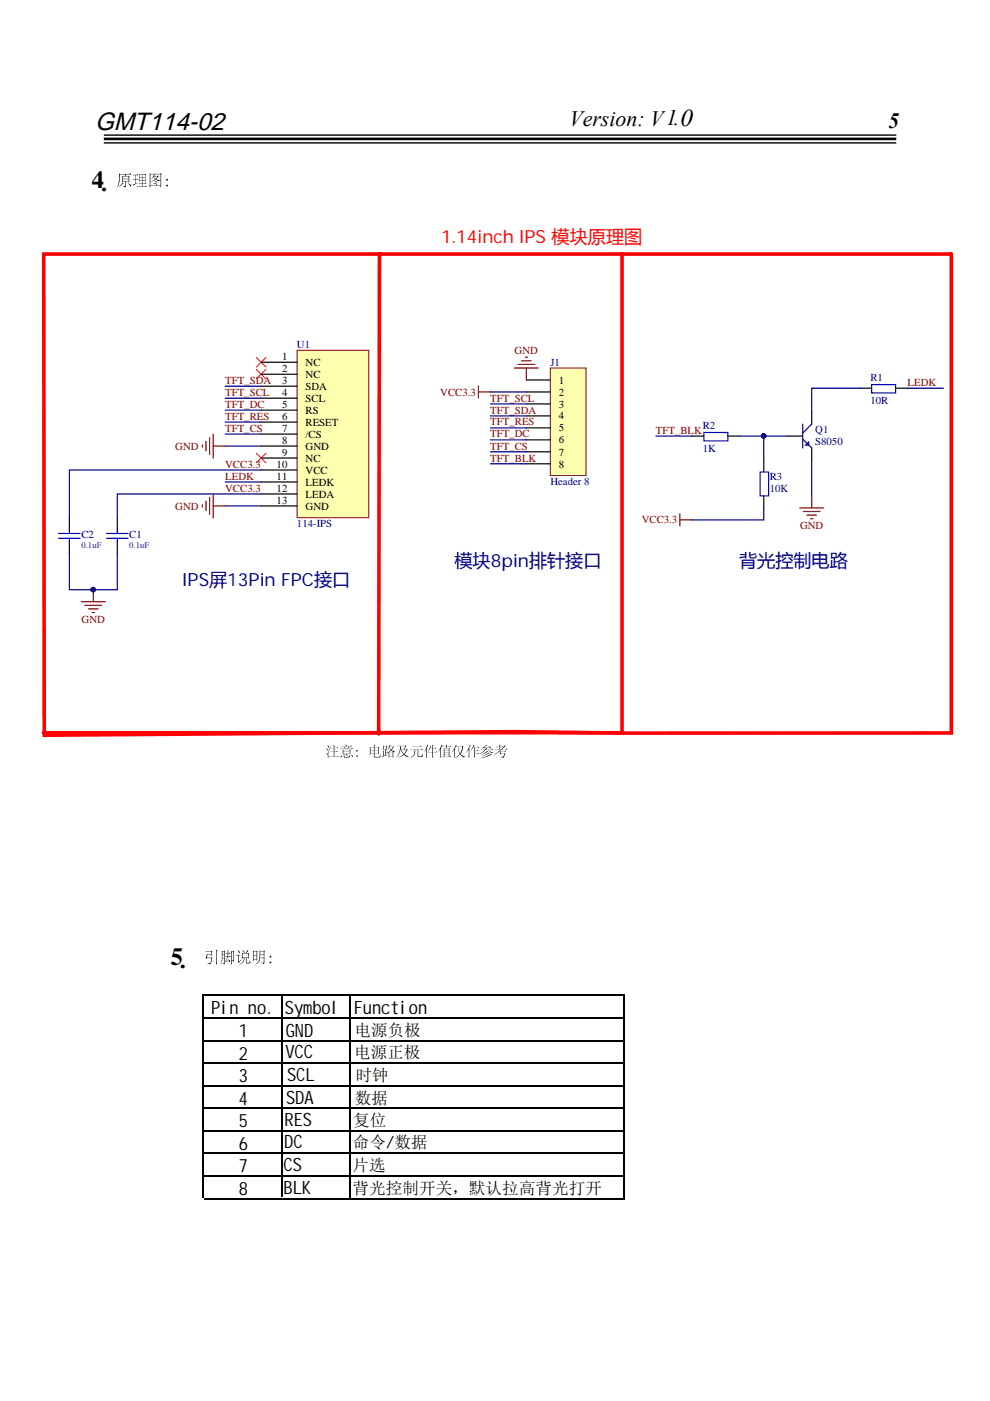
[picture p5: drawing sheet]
<svg xmlns="http://www.w3.org/2000/svg" width="210mm" height="297mm" viewBox="0 0 210 297" stroke-linecap="round" stroke-linejoin="round" font-family="sans-serif">
<path d="M22 29.4h168" fill="none" stroke="#000" stroke-width=".55"/>
<path d="M22 28.6h168M22 30.3h168" fill="none" stroke="#000" stroke-width=".3"/>
<g fill="#000">
<path d="M105.1 158.4h.8v-.6l.3 .2-.2 .4 .5-.2 .2 .2h-.7v.5h.3l.7-.9 .2 .1-.7 .8h.8l.1-.2 .2 .2h-1.2l-.5 .4h1.1l.1-.1 .2 .2h-1l-.1 .4 .8-.1 .1 .1-.1 .1a.66 .66 0 0 1-.5 .8l-.3-.3h.5l.2-.6-.8 .1-.2-.1 .3-.4h-.4l-1 .5 1.4-1h-1.3h-.1h1.1v-.5z"/>
<path d="M25.2 36.7v1.9l-.4 1.1 .2-.3 .3-.6 .1-1.8h1.1l-.1 .5h-.4l-.1-.2v1.3l.1-.1h.6v.9h-.6l.5 .3 .2-.2v-1l.7 .1v-1l.2-.1-.3-.2-.1 .2h-.7l.3-.4-.3-.1h1.4l-.3-.3-.2 .2h-2zM26 37.5h1.3v.4h-1.3zM26 38h1.3v.4h-1.3zM27.1 38.8l.7 .7v-.3zM26 38.7l-.7 1 .9-.8z"/>
<path d="M29.5 36.9v1.5l.6-.1v.5h-.7l.1 .2 .6-.1v.6h-1.1l.1 .1h2.1l-.3-.3-.1 .2h-.6v-.6h.8l-.2-.2-.1 .1h-.5v-.5h.6v.2l.1-.2v-1.2l.1-.1-.2-.1-.1 .1h-1.1zM30.2 37.1h.6v.6h-.6zM29.6 37.1h.5v.6h-.5zM30.2 37.7h.6v.6h-.6zM29.6 37.7h.5v.6h-.5zM28.2 37.1v.1h.5v.8h-.5v.1h.5v.9l-.6 .1 .2 .2 1.1-.6-.7 .2v-.8h.6l-.2-.2-.4 .1v-.8l.6-.1-.2-.2-.1 .2z"/>
<path d="M31.7 36.7v3l.2-.3h2.1v.3a.55 .55 0 0 0 .2-.7v-2l.1-.1-.2-.2-.1 .2h-2.1zM31.9 36.9h2.1v2.5h-2.1zM32.7 36.9l-.7 1.1 .6-.5 .3 .5-.9 .6 1-.6 .7 .4 .3-.1-.9-.3 .6-.6-.3-.2-.8 .1 .3-.2zM32.6 37.4h.8l-.4 .5zM32.7 38.3l.5 .4v-.2zM32.4 38.8l.9 .4-.3-.3z"/>
<path d="M35.3 38v.2h.2v-.2zM35.3 39.2v.3h.2v-.3z"/>
<path d="M70.6 157.9l.3 .6v-.3zM69.3 158.1l.5 .4v-.2zM69.1 158.7l.5 .4-.1-.2zM70 158.6h.8v.8h-.8h.8v1h-1.1l2.1 .1-.2-.2-.1 .1h-.6v-1h.7l-.2-.2-.1 .2h-.4v-.8h.8l-.2-.2-.1 .2zM70 158.3l-.5 1.4-.4 .1a.64 .64 0 0 1 .4 .8l.2-.2a1.99 1.99 0 0 1 .2-1.7z"/>
<path d="M72.8 159.4h1.4v.3h-1.4zM72.7 158.9v1l.1-.1 1.5 .1 .1-.9-.2-.1-.1 .1h-1.3zM72.8 159h1.4v.3h-1.4zM73.3 159.8l.4 .4-.1-.2zM72.2 158.2l2.4 .1-.1-.2-.2 .1zM72.8 158.4l.4 .2-.1-.2zM73.2 157.9l.4 .3v-.2zM72 158.7h2.8l-.2-.2-.1 .2h-.8l.4-.3-.2-.1-.3 .4zM72.9 159.9v.5a1.42 1.42 0 0 0 1.3 0l-.1-.4-.1 .4h-1l.1-.4zM74.3 160l.5 .5v-.2zM72.5 160l-.3 .6 .3-.2z"/>
<path d="M75.5 159.2a.17 .17 0 0 0 .3 0 .17 .17 0 0 0-.3 0zM75.5 160.3a.17 .17 0 0 0 .3 0 .17 .17 0 0 0-.3 0z"/>
<path d="M78.4 158.4v1.6l.2-.2h.7l.1 .8 1.2-.1 .1-.2-.1-.4-.1 .4a1.01 1.01 0 0 1-1.1 0v-.5h.9v-1.1l.2-.2-.3-.1-.1 .1h-.7l.1-.4-.3-.2 .1 .6h-.7zM79.4 158.6h.8v.5h-.8zM78.6 158.6h.7v.5h-.7zM79.4 159.1h.8v.6h-.8zM78.6 159.1h.7v.6h-.7z"/>
<path d="M82.7 157.9l-.5 1 .3-.5 .4 .6-1 .7 .5-.2v1.1l.1-.2h.8v.2l.2-1-.2-.1-.1 .1h-.7v-.1l.5-.4 .5 .4 .3-.2-.8-.3 .6-.6-.2-.2-.8 .1 .3-.2zM82.6 158.4h.7l-.4 .5zM82.5 159.7h.8v.6h-.8zM81.3 158.1v.9l.3-.1v1.3h-.2v-.9l-.2-.1v1.1h-.2l.1 .2 1.1-.4h-.4v-.6h.4l-.2-.2-.2 .2v-.6h.2l.1-.7-.2-.1v.1zM81.4 158.2h.5v.6h-.5z"/>
<path d="M84.2 158.1l.7 .1a3.2 3.2 0 0 1-.9 2.4 2.43 2.43 0 0 0 .9-1.9l.6 1.3-1.1 .6 1.2-.6 .7 .5 .4-.1-.9-.4 .6-1-.2-.2-.4 .1 .4-.7-.2-.2-.1 .1zM85 158.2h.9l-.4 .7 .2 .1 .4-.1-.5 1-.5-1z"/>
<path d="M87.4 158.2l2 .1-.2-.2-.1 .1zM87 158.9h.9a1.45 1.45 0 0 1-.9 1.7 1.39 1.39 0 0 0 1-1.7h.5l.1 1.5 .1 .1a.77 .77 0 0 0 1-.3l-.2-.4-.1 .5h-.7v-1.4h.9l-.2-.2-.1 .2z"/>
<path d="M91.2 158.2l-.4 1.1 .4-.6h.5v.8h-1.1h1.1v1.2l.1-.1v-1.1h.9l-.2-.2-.1 .2h-.6v-.8h.7l-.2-.2-.1 .2h-.4l.1-.7-.2-.1v.8h-.5l.2-.4zM90.6 157.9l-.7 1.6 .5-.7v1.9l.1-.1 .1-1.8-.1-.1 .3-.6z"/>
<path d="M96.6 157.9l-.8 1.5 .5-.5v1.7h.2v-1.8l-.1-.1 .4-.6zM96.7 158.3l.4 .1 .4 1.4-1 .8 .6-.3 .5-.4 .7 .7 .4-.1-1.1-.7 .7-1.4-.2-.3-.2 .2zM97.1 158.4h.9l-.4 1.4z"/>
<path d="M100.4 157.9l-.7 1.4 .6-.8h.2v2.1l.2-.8h.9l-.2-.2-.2 .2h-.5v-.6h.8l-.3-.2v.2h-.5v-.7h.9l-.2-.2-.1 .2h-1l.4-.4zM99.6 157.9l-.8 1.6 .5-.7 .1 1.8 .1-.1 .1-1.7a.43 .43 0 0 1 .2-.7z"/>
<path d="M102.3 158.5l.1 .2 .7-.1-.3 .3h-.9l.9 .1-1 .9 1.1-.9h.6l.8 .8 .3-.2-.5-.2-.5-.4h1l-.3-.2-.1 .1h-1.2l.3-.2-.2-.1 .8-.1 .2 .2v-.2l-.5-.4 .3 .4h-1.3l.7-.4-.1-.2zM102.1 160l1.4-.7-.2-.1zM102.2 160.3l1.6-.6-.2-.2zM101.9 160.6h.9l1.4-.6-.2-.1-1.1 .5z"/>
<path d="M93.8 158.3l.8 .1v.3l-.5-.1v1.9h-.5h2.1l-.2-.2-.2 .2 .1-1.8-.2-.1-.5 .1v-.3h1l-.3-.3-.1 .2h-.6l.2-.3-.3-.1v.4zM94.2 159.2h1v.4h-1zM94.2 159.6h1v.4h-1zM94.2 158.8h1v.4h-1zM94.2 160h1v.5h-1zM93.6 157.9l-.7 1.5 .5-.6v1.8h.1l.1-1.9h-.1l.3-.6z"/>
<path d="M45.8 201.4l.1 3.1v-2.9l.2-.1zM43.6 201.7v.1h1.1v.6l-.8-.1-.2 .7-.2 .1 .2 .1 1.1-.1-.1 1-.8 .1a.46 .46 0 0 0 .9 0l.2-1.1-.2-.2-.1 .2h-.8l.1-.6 .9 .1v-.8h.1l-.2-.2-.1 .1z"/>
<path d="M47 201.5v1.9l-.2 1.1 .2-.6 .1-.7h.4v1h-.4l.4 .3 .2-.3 .1-2.5-.3-.2v.2zM47.2 201.8h.3v.6h-.3zM47.2 202.5h.3v.6h-.4zM48.9 201.6l.1 2.9 .1-.9 .3 .3 .2-.2 .1-1.9-.2-.2-.4 .2zM49.1 201.8h.4v1.7l-.1 .1h-.3zM48.2 201.4l.1 .7h-.5l.1 .1h.4v.6h-.5v.1h.4l-.4 .8v.2l.8-.2v.3l.1-.3-.3-.5 .1 .5h-.6l.4-.8h.6l-.2-.3-.3 .2v-.6h.5l-.3-.2-.2 .1 .1-.6z"/>
<path d="M51.3 202v1.2l.4-.1a1.41 1.41 0 0 1-.9 1.4 1.3 1.3 0 0 0 1.1-1.4h.3v1.1h.8l.1-.2-.1-.4-.1 .5-.6-.1v-.9l.4 .1v-.9l.1-.1-.2-.2-.4 .2 .5-.6-.2-.1-.4 .7h-.6zM51.4 202.3h1.2v.7h-1.2zM51.3 201.5l.5 .5-.1-.3zM50.3 201.5l.4 .6 .1-.1v-.3zM50 202.5l.1 .1h.4l-.1 1.4 .2 .2 .6-.7-.5 .4v-1.3h.1l-.2-.2-.1 .1z"/>
<path d="M53.6 201.5v2.3l.2-.4h.6l.1 .3v-1.9l.1-.1-.2-.1v.1h-.5zM53.8 201.8h.6v.7h-.6zM53.8 202.6h.6v.8h-.6zM55 201.5v.7a1.96 1.96 0 0 1-.9 2.2l.1 .1a1.31 1.31 0 0 0 .9-1.4h.8v1h-.6l.5 .3 .3-.3v-2.3l.1-.2-.2-.1-.1 .1h-.7zM55.2 201.7h.7v.6h-.7zM55.2 202.4h.7v.7h-.8z"/>
<path d="M57.2 202.7v.3h.3v-.3zM57.2 203.9v.3h.3v-.3z"/>
</g>
<g fill="none" stroke="#000" stroke-width=".34">
<path d="M43.1 210.8v43.1M43.3 211h89.1M43.3 215.8h89.1M59.7 211.1v42.7M74.2 211.2v42.8M132.2 211.2v43.1M43.3 220.6h89.1M43.3 225.4h89.1M43.3 230.2h89.1M43.3 235h89.1M43.3 239.7h89.1M43.3 244.5h89.1"/>
<path d="M43.3 249.3h89.1"/>
</g>
<path d="M149.2 91.7h5.1v1.8h-5.1zM184.8 81.5h5.1v1.8h-5.1zM22.6 114.1h4.6M22.6 113.1h4.6M24.9 112.3v.8M24.9 114.1v.8M161.2 100.1h1.8v5h-1.8z" fill="none" stroke="#00f" stroke-width=".25"/>
<path d="M146.7 92.5h2.5M154.3 92.5h2.6M161.9 97.5v2.6M167 92.5h3.1M172.1 87.4v2.5M172.1 95v2.5M182.3 82.3h2.5M189.9 82.3h2.5M24.9 109.8v2.5M24.9 114.9v2.5M161.9 105.1v2.6" fill="none" stroke="#000" stroke-width=".25"/>
<path d="M170.2 89.9v5.1M170.2 93.1l1.9 1.9M170.8 94.4l.7-.7v.7zM172.1 89.9l-1.9 1.9" fill="none" stroke="#11037f" stroke-width=".25"/>
<path d="M116.7 78h7.6v22.8h-7.6z" fill="#ffffb0" stroke="#800000" stroke-width=".21"/>
<path d="M111.6 80.6h5.1M111.6 83.1h5.1M111.6 85.6h5.1M111.6 88.2h5.1M111.6 90.7h5.1M111.6 93.3h5.1M111.6 95.8h5.1M111.6 98.3h5.1" fill="none" stroke="#000" stroke-width=".25"/>
<g fill="none" stroke="#800000" stroke-width=".25">
<path d="M109.1 78h5M109.8 77.3h3.6M110.6 76.5h2M111.3 75.7h.6M111.6 78v2.6M42.9 94.3v.5M43.7 93.6v2M44.4 92.8v3.6M45.2 92v5.1M45.2 94.6h2.5M101.4 81.8v2.6M101.4 83.1h2.6"/>
<path d="M42.9 107v.5M43.7 106.3v2M44.4 105.5v3.5M45.2 104.7v5.1M45.2 107.3h2.5M144.1 109v2.5M144.1 110.2h2.6M169.6 107.7h5M170.3 108.4h3.6M171.1 109.2h2M171.8 110h.6M172.1 105.1v2.6"/>
<path d="M17.2 127.6h5.1M18 128.3h3.6M18.8 129.1h2M19.5 129.9h.5M19.8 125v2.6"/>
</g>
<path d="M54.3 75.8l2.1 2M54.3 78.3l2.1 2.1M56.4 75.8l-2.1 2M56.4 78.3l-2.1 2.1M54.3 96.1l2.1 2M56.4 96.1l-2.1 2" fill="none" stroke="#f00" stroke-width=".21"/>
<circle cx="19.8" cy="125" r=".48" fill="#000080" stroke="#000080" stroke-width=".21"/>
<path d="M63 74.3h15.2v35.5h-15.2z" fill="#ffffb0" stroke="#800000" stroke-width=".21"/>
<g fill="none" stroke="#000" stroke-width=".25">
<path d="M55.4 76.8h7.6M55.4 79.3h7.6M55.4 81.9h7.6M55.4 84.4h7.6M55.4 87h7.6M55.4 92h7.6M55.4 89.5h7.6M55.4 94.6h7.6M55.4 97.1h7.6M55.4 99.7h7.6M14.7 109.8v2.5M14.7 114.9v2.5"/>
<path d="M55.4 102.2h7.6M55.4 104.7h7.6M55.4 107.3h7.6"/>
</g>
<path d="M12.4 114.1h4.6M12.4 113.1h4.6M14.7 112.3v.8M14.7 114.1v.8" fill="none" stroke="#00f" stroke-width=".25"/>
<path d="M9.3 53.9h192.4v101.5h-69.2l-23-.3-100.1 .8zM80.4 53.8l-.1 101.8M131.9 53.8v101.6h-122.7" fill="none" stroke="#f00" stroke-width=".76"/>
<g fill="none" stroke="#000080" stroke-width=".25">
<path d="M47.7 81.9h7.7M47.7 84.4h7.7M47.7 87h7.7M47.7 89.5h7.7M47.7 92h7.7M47.7 94.6h7.7M55.4 99.7h-40.7v10.1M104 83.1h7.6M104 85.6h7.6M104 88.2h7.6M104 90.7h7.6M104 93.3h7.6"/>
<path d="M104 95.8h7.6M104 98.3h7.6M139.1 92.5h7.6M156.9 92.5h10.1M161.9 92.5v5M172.1 97.5v7.6M182.3 82.3h-10.2v5.1M192.4 82.3h7.7M14.7 117.4v7.6h10.2v-7.6M47.7 102.2h7.7M47.7 107.3h7.7M55.4 104.7h-30.5v5.1"/>
<path d="M161.9 107.7v2.5h-15.2"/>
</g>
<g fill="#000080" stroke="#000080" stroke-width=".21">
<circle cx="161.9" cy="92.4" r=".48"/>
<circle cx="19.8" cy="125" r=".48"/>
</g>
<path d="M43.3 254.1h89.1" fill="none" stroke="#000" stroke-width=".34"/>
<g font-size="5.3">
<text x="20.2" y="27.6">GMT114-02</text>
<text x="144" y="26.7">0</text>
</g>
<g font-size="5.2">
<text x="19.5" y="39.8">4.</text>
<text x="36.2" y="204.5">5.</text>
</g>
<g font-size="4.7">
<text x="120.7" y="26.7">Version: V1.</text>
<text x="188.3" y="27.1">5</text>
</g>
<g font-size="3.9">
<text x="44.8" y="215.1">Pin no.</text>
<text x="60.4" y="215.1">Symbol</text>
<text x="75" y="215.1">Function</text>
<text x="50.6" y="219.9">1</text>
<text x="60.6" y="219.8">GND</text>
<text x="50.6" y="224.7">2</text>
<text x="60.5" y="224.3">VCC</text>
<text x="50.6" y="229.5">3</text>
<text x="60.9" y="229.2">SCL</text>
<text x="50.6" y="234.2">4</text>
<text x="50.6" y="239">5</text>
<text x="60.3" y="238.7">RES</text>
<text x="60.7" y="234">SDA</text>
<text x="50.6" y="243.8">6</text>
<text x="60.3" y="243.3">DC</text>
<text x="50.6" y="248.6">7</text>
<text x="60.1" y="248.4">CS</text>
<text x="50.6" y="253.4">8</text>
<text x="60.1" y="253.1">BLK</text>
</g>
<text font-size="3.8" fill="#f00" x="93.6" y="51.6">1.14inch IPS 模块原理图</text>
<g font-size="3.8" fill="#000080">
<text x="38.6" y="124.2">IPS屏13Pin FPC接口</text>
<text x="96.3" y="120.2">模块8pin排针接口</text>
<text x="156.7" y="120.2">背光控制电路</text>
</g>
<g font-size="3.5">
<text x="75.2" y="219.7">电源负极</text>
<text x="75.1" y="224.3">电源正极</text>
<text x="75.2" y="234">数据</text>
<text x="75.4" y="229.1">时钟</text>
<text x="74.9" y="238.6">复位</text>
<text x="74.8" y="243.3">命令/数据</text>
<text x="74.7" y="248.4">片选</text>
<text x="74.7" y="253.1">背光控制开关，默认拉高背光打开</text>
</g>
<g font-size="2.3">
<text x="59.8" y="76.3">1</text>
<text x="64.8" y="77.6">NC</text>
<text x="59.8" y="78.8">2</text>
<text x="59.8" y="81.4">3</text>
<text x="59.8" y="83.9">4</text>
<text x="64.8" y="80.1">NC</text>
<text x="64.8" y="82.6">SDA</text>
<text x="118.5" y="81.3">1</text>
<text x="118.5" y="83.9">2</text>
<text x="59.8" y="86.4">5</text>
<text x="59.8" y="89">6</text>
<text x="64.8" y="85.2">SCL</text>
<text x="64.8" y="87.7">RS</text>
<text x="118.5" y="86.4">3</text>
<text x="118.5" y="88.9">4</text>
<text x="59.8" y="91.6">7</text>
<text x="59.8" y="94.1">8</text>
<text x="64.8" y="92.8">/CS</text>
<text x="64.8" y="90.2">RESET</text>
<text x="64.8" y="95.4">GND</text>
<text x="118.5" y="91.5">5</text>
<text x="118.5" y="94">6</text>
<text x="58.7" y="99.2">10</text>
<text x="58.7" y="101.7">11</text>
<text x="59.8" y="96.6">9</text>
<text x="64.8" y="97.9">NC</text>
<text x="64.8" y="100.4">VCC</text>
<text x="118.5" y="96.6">7</text>
<text x="118.5" y="99.1">8</text>
<text x="58.7" y="104.2">12</text>
<text x="58.7" y="106.8">13</text>
<text x="64.8" y="103">LEDK</text>
<text x="64.8" y="105.5">LEDA</text>
<text x="64.8" y="108">GND</text>
</g>
<g font-size="2.3" fill="#000080">
<text x="63" y="73.8">U1</text>
<text x="116.7" y="77.5">J1</text>
<text x="184.6" y="80.8">R1</text>
<text x="184.6" y="85.6">10R</text>
<text x="149" y="91">R2</text>
<text x="149" y="95.8">1K</text>
<text x="172.8" y="91.7">Q1</text>
<text x="172.8" y="94.3">S8050</text>
<text x="163.2" y="101.9">R3</text>
<text x="116.7" y="102.9">Header 8</text>
<text x="163.2" y="104.4">10K</text>
<text x="63" y="111.8">114-IPS</text>
<text x="17.3" y="114.1">C2</text>
<text x="27.4" y="114.1">C1</text>
</g>
<g font-size="2.3" fill="#800000">
<text x="109.1" y="75">GND</text>
<text x="47.7" y="81.4">TFT_SDA</text>
<text x="47.7" y="83.9">TFT_SCL</text>
<text x="93.3" y="83.9">VCC3.3</text>
<text x="192.4" y="81.8">LEDK</text>
<text x="47.7" y="86.4">TFT_DC</text>
<text x="47.7" y="89">TFT_RES</text>
<text x="104" y="85.1">TFT_SCL</text>
<text x="104" y="87.7">TFT_SDA</text>
<text x="37.2" y="95.4">GND</text>
<text x="47.7" y="91.6">TFT_CS</text>
<text x="104" y="90.2">TFT_RES</text>
<text x="104" y="92.7">TFT_DC</text>
<text x="104" y="95.3">TFT_CS</text>
<text x="139.1" y="92">TFT_BLK</text>
<text x="47.7" y="101.7">LEDK</text>
<text x="47.7" y="99.2">VCC3.3</text>
<text x="104" y="97.9">TFT_BLK</text>
<text x="47.7" y="104.2">VCC3.3</text>
<text x="37.2" y="108">GND</text>
<text x="136.1" y="111">VCC3.3</text>
<text x="169.6" y="112.3">GND</text>
<text x="17.3" y="132.2">GND</text>
</g>
<g font-size="1.8" fill="#00f">
<text x="17.3" y="116.3">0.1uF</text>
<text x="27.4" y="116.3">0.1uF</text>
</g>
</svg>
